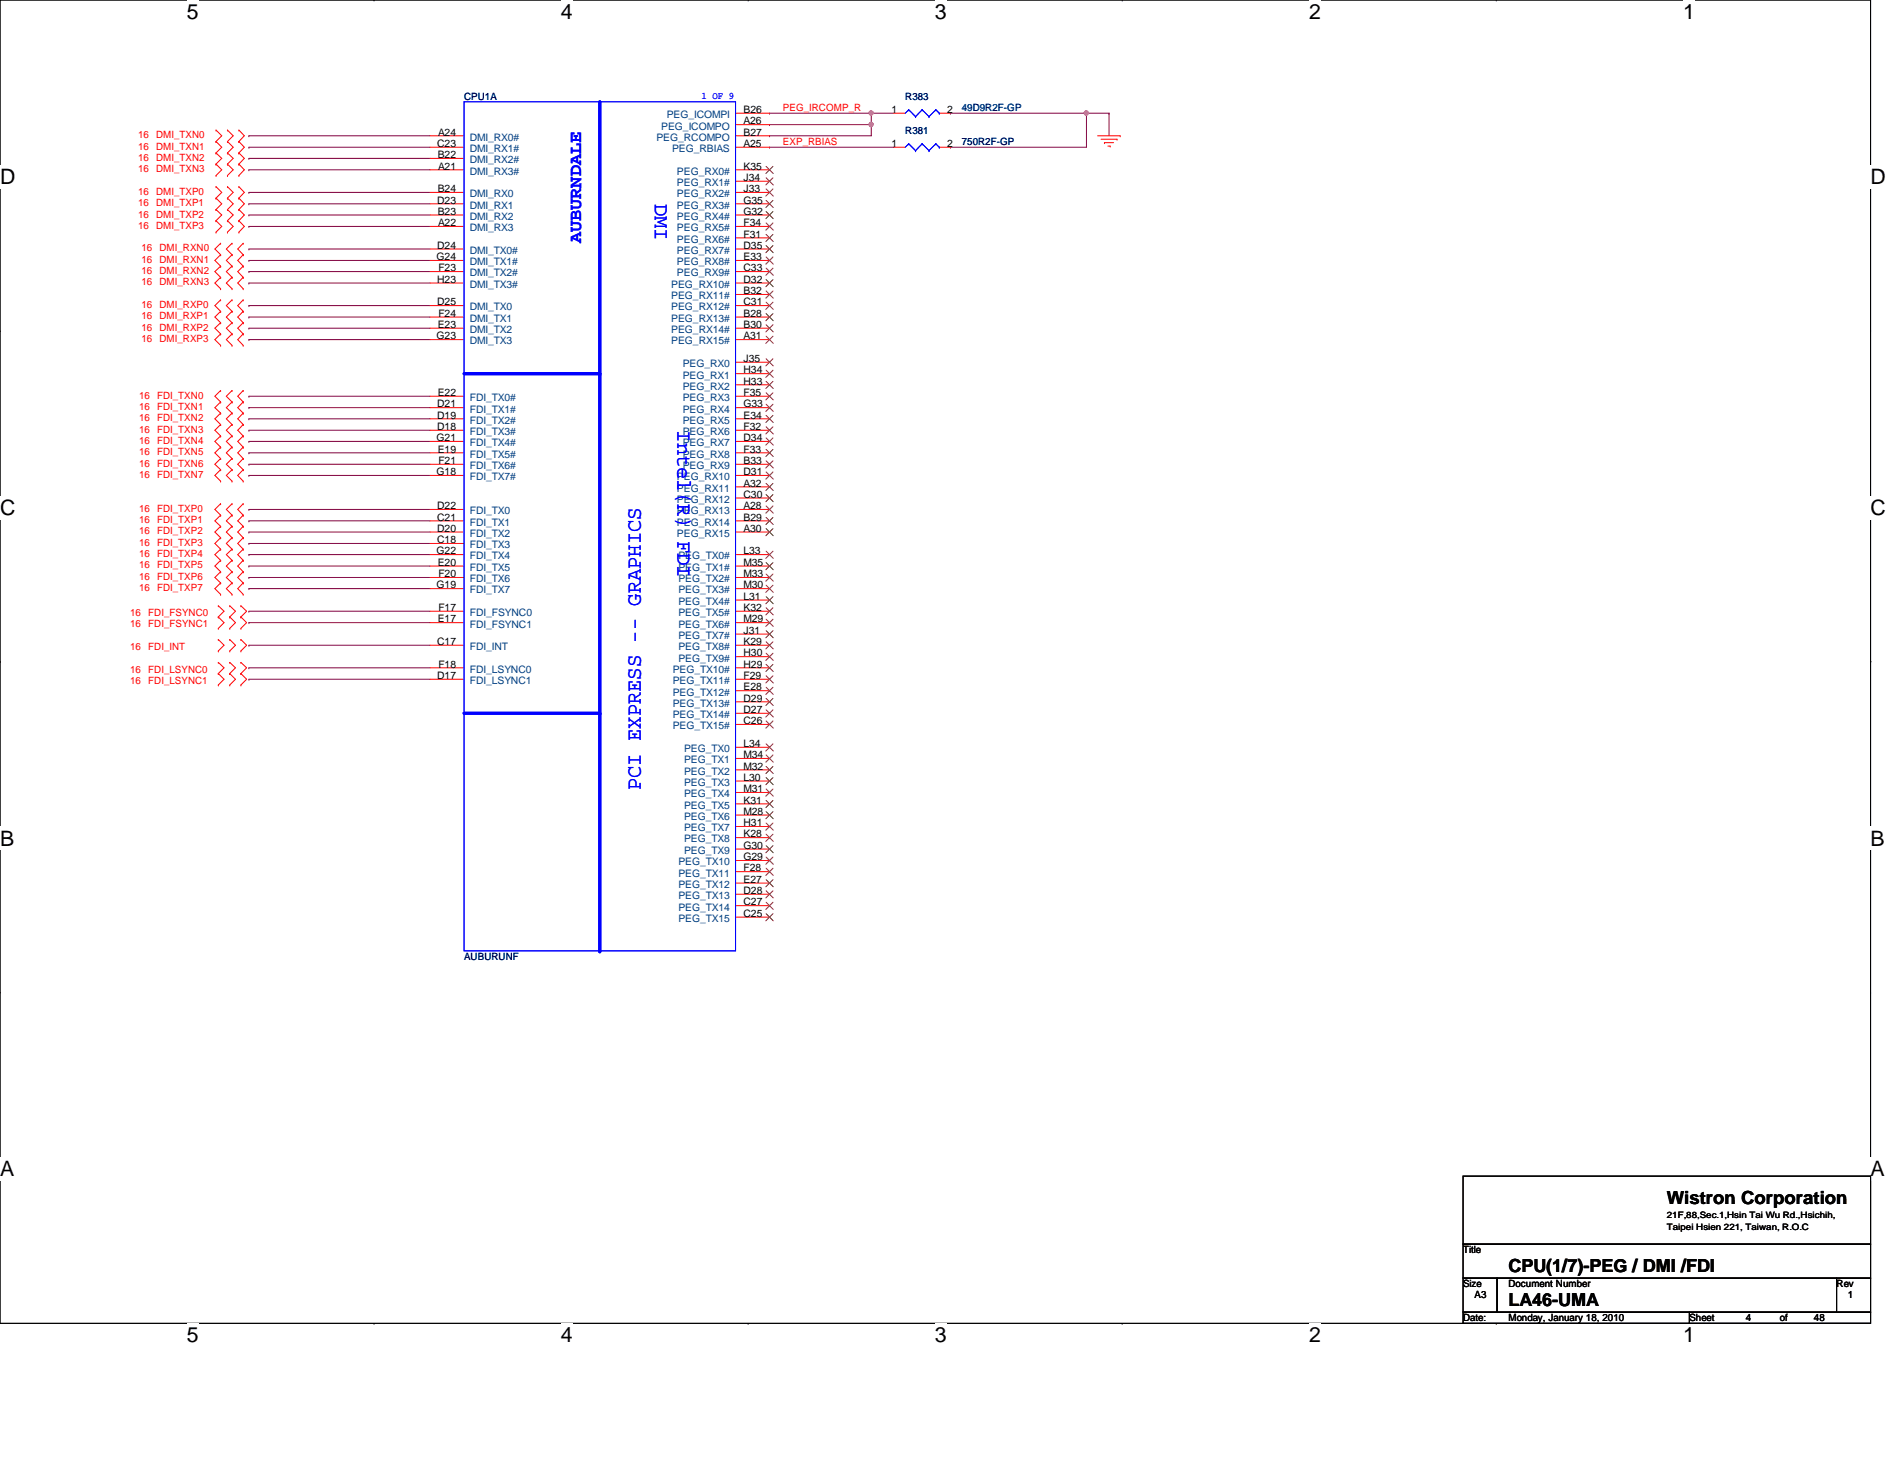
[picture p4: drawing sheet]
<svg xmlns="http://www.w3.org/2000/svg" width="279mm" height="216mm" viewBox="0 0 279 216" stroke-linecap="round" stroke-linejoin="round" font-family="sans-serif">
<path d="M0 0h277.1v196h-277.1z" fill="none" stroke="#000" stroke-width=".15"/>
<g fill="#fff">
<path d="M27.7 0h1.7v3.5h-1.7z"/>
<path d="M27.7 196h1.7v3.4h-1.7z"/>
</g>
<path d="M55.4 0h.1M55.4 196h.1" fill="none" stroke="#000" stroke-width=".15"/>
<g fill="#fff">
<path d="M83.1 0h1.7v3.5h-1.7z"/>
<path d="M83.1 196h1.7v3.4h-1.7z"/>
</g>
<path d="M110.8 0h.1M110.8 196h.1" fill="none" stroke="#000" stroke-width=".15"/>
<g fill="#fff">
<path d="M138.5 0h1.8v3.5h-1.8z"/>
<path d="M138.5 196h1.8v3.4h-1.8z"/>
</g>
<path d="M166.2 0h.1M166.2 196h.1" fill="none" stroke="#000" stroke-width=".15"/>
<g fill="#fff">
<path d="M193.9 0h1.8v3.5h-1.8z"/>
<path d="M193.9 196h1.8v3.4h-1.8z"/>
</g>
<path d="M221.7 0h.1M221.7 196h.1" fill="none" stroke="#000" stroke-width=".15"/>
<g fill="#fff">
<path d="M249.3 0h1.8v3.5h-1.8z"/>
<path d="M249.3 196h1.8v3.4h-1.8z"/>
<path d="M0 24.5h2.2v3.4h-2.2z"/>
<path d="M277.1 24.5h2.3v3.4h-2.3z"/>
<path d="M0 73.4h2.2v3.5h-2.2z"/>
<path d="M277.1 73.4h2.3v3.5h-2.3z"/>
</g>
<path d="M0 49h.1M277.1 49h.1" fill="none" stroke="#000" stroke-width=".15"/>
<g fill="#fff">
<path d="M0 122.4h2.1v3.5h-2.1z"/>
<path d="M277.1 122.4h2.1v3.5h-2.1z"/>
</g>
<path d="M0 98h.1M277.1 98h.1" fill="none" stroke="#000" stroke-width=".15"/>
<g fill="#fff">
<path d="M0 171.4h2.1v3.5h-2.1z"/>
<path d="M277.1 171.4h2.1v3.5h-2.1z"/>
</g>
<path d="M0 146.9h.1M277.1 146.9h.1" fill="none" stroke="#000" stroke-width=".15"/>
<g fill="none" stroke="#800040" stroke-width=".15">
<path d="M114 16.8h.1M114 18.5h.1M114 16.8h15.1M114 18.5h15.1M129.1 16.8h.1M129.1 18.5h.1M129.1 16.8v3.3h-15.1M161 16.8h.1M161 16.8v5M161 16.8h3.3M164.3 16.8h.1M164.3 16.8v3.3"/>
<path d="M114 21.8h.1M114 20.1h.1M114 21.8h18.4M36.9 58.7h.1M36.9 58.7h26.8M36.9 68.7h.1M36.9 70.4h.1M36.9 75.4h.1M36.9 77.1h.1M36.9 78.8h.1M36.9 60.4h.1M36.9 62h.1"/>
<path d="M36.9 63.7h.1M36.9 65.4h.1M36.9 67.1h.1M36.9 68.7h26.8M36.9 70.4h26.8M36.9 75.4h26.8M36.9 77.1h26.8M36.9 78.8h26.8M36.9 60.4h26.8M36.9 62h26.8M36.9 63.7h26.8M36.9 65.4h26.8"/>
<path d="M36.9 67.1h26.8M36.9 85.5h.1M36.9 87.2h.1M36.9 80.5h.1M36.9 82.1h.1M36.9 83.8h.1M36.9 98.9h.1M36.9 92.2h.1M36.9 90.5h.1M36.9 95.5h.1M36.9 85.5h26.8M36.9 87.2h26.8"/>
<path d="M36.9 80.5h26.8M36.9 82.1h26.8M36.9 83.8h26.8M36.9 98.9h26.8M36.9 92.2h26.8M36.9 90.5h26.8M36.9 95.5h26.8M36.9 100.6h.1M36.9 100.6h26.8"/>
</g>
<circle cx="129" cy="18.4" r=".32" fill="#f0f"/>
<circle cx="129" cy="18.4" r=".32" fill="none" stroke="#f0f" stroke-width=".15"/>
<path d="M129.1 16.8h.1M129.1 16.8h3.3" fill="none" stroke="#800040" stroke-width=".15"/>
<circle cx="129" cy="16.7" r=".32" fill="#f0f"/>
<circle cx="129" cy="16.7" r=".32" fill="none" stroke="#f0f" stroke-width=".15"/>
<g fill="none" stroke="#800040" stroke-width=".15">
<path d="M140.8 16.8h.1M140.8 16.8h20.2M36.9 20.1h.1M36.9 28.5h.1M36.9 30.2h.1M36.9 31.8h.1M36.9 33.5h.1M36.9 21.8h.1M36.9 36.9h.1M36.9 38.6h.1M36.9 23.5h.1M36.9 25.1h.1"/>
<path d="M36.9 20.1h26.8M36.9 28.5h26.8M36.9 30.2h26.8M36.9 31.8h26.8M36.9 33.5h26.8M36.9 21.8h26.8M36.9 36.9h26.8M36.9 38.6h26.8M36.9 23.5h26.8M36.9 25.1h26.8M36.9 45.3h.1M36.9 46.9h.1"/>
<path d="M36.9 48.6h.1M36.9 50.3h.1M36.9 40.2h.1M36.9 41.9h.1M36.9 45.3h26.8M36.9 46.9h26.8M36.9 48.6h26.8M36.9 50.3h26.8M36.9 40.2h26.8M36.9 41.9h26.8"/>
</g>
<circle cx="160.9" cy="16.7" r=".32" fill="#f0f"/>
<circle cx="160.9" cy="16.7" r=".32" fill="none" stroke="#f0f" stroke-width=".15"/>
<path d="M140.8 21.8h.1M140.8 21.8h20.2" fill="none" stroke="#800040" stroke-width=".15"/>
<g fill="none" stroke="#f00" stroke-width=".15">
<path d="M32 19.3h.1M32 19.3l.9 .8-.9 .9M33.7 19.3h.1M33.7 19.3l.8 .8-.8 .9M35.4 19.3h.1M35.4 19.3l.8 .8-.8 .9M109 16.8h5M109 18.5h5M32 21h.1M32 22.6h.1M32 24.3h.1M32 26h.1"/>
<path d="M32 29.3h.1M32 27.6h.1M32 31h.1M32 32.7h.1M32 34.4h.1M32 21l.9 .8-.9 .8M32 24.3l.9 .8-.9 .9M32 22.6l.9 .9-.9 .8M32 29.3l.9 .9-.9 .8M32 27.6l.9 .9-.9 .8M32 32.7l.9 .8-.9 .9M32 31l.9 .8-.9 .9"/>
<path d="M32.7 37.7h.1M32.7 36h.1M32.7 39.4h.1M32.7 37.7l-.9 .9 .9 .8M32.7 36l-.9 .9 .9 .8M32.7 39.4l-.9 .8 .9 .9M33.7 21h.1M33.7 22.6h.1M33.7 24.3h.1M33.7 26h.1M33.7 27.6h.1M33.7 29.3h.1"/>
<path d="M33.7 31h.1M33.7 32.7h.1M33.7 34.4h.1M33.7 21l.8 .8-.8 .8M33.7 22.6l.8 .9-.8 .8M33.7 24.3l.8 .8-.8 .9M33.7 27.6l.8 .9-.8 .8M33.7 29.3l.8 .9-.8 .8M33.7 31l.8 .8-.8 .9M33.7 32.7l.8 .8-.8 .9M34.4 36h.1M34.4 37.7h.1"/>
<path d="M34.4 39.4h.1M34.4 36l-.9 .9 .9 .8M34.4 37.7l-.9 .9 .9 .8M34.4 39.4l-.9 .8 .9 .9M35.4 21h.1M35.4 22.6h.1M35.4 24.3h.1M35.4 26h.1M35.4 29.3h.1M35.4 27.6h.1M35.4 31h.1M35.4 32.7h.1"/>
<path d="M35.4 34.4h.1M35.4 22.6l.8 .9-.8 .8M35.4 21l.8 .8-.8 .8M35.4 24.3l.8 .8-.8 .9M35.4 27.6l.8 .9-.8 .8M35.4 29.3l.8 .9-.8 .8M35.4 31l.8 .8-.8 .9M35.4 32.7l.8 .8-.8 .9M36 37.7h.1M36 36h.1M36 39.4h.1M36 36l-.8 .9 .8 .8"/>
<path d="M36 37.7l-.8 .9 .8 .8M36 39.4l-.8 .8 .8 .9M63.7 20.1h5M63.7 21.8h5M63.7 23.5h5M63.7 25.1h5M63.7 28.5h5M63.7 30.2h5M63.7 31.8h5M63.7 33.5h5M63.7 36.9h5M63.7 38.6h5"/>
<path d="M109 20.1h5M109 21.8h5M109 25.1h5M109 28.5h5M109 30.2h5M109 31.8h5M109 33.5h5M109 36.9h5M109 38.6h5M109 26.8h5M109 35.2h5M162.6 20.1h3.3"/>
<path d="M163.1 20.6h2.4M163.6 21.1h.1M163.6 21.1h1.4M164.1 21.6h.4M164.5 21.6h.1M165.5 20.6h.1M165.9 20.1h.1M32.7 59.5h.1M32.7 57.8h.1M32.7 41.1h.1M32.7 42.8h.1M32.7 46.1h.1"/>
<path d="M32.7 44.4h.1M32.7 47.8h.1M32.7 49.4h.1M32.7 51.1h.1M32.7 59.5l-.9 .9 .9 .8M32.7 57.8l-.9 .9 .9 .8M32.7 41.1l-.9 .8 .9 .9M32.7 46.1l-.9 .8 .9 .9M32.7 44.4l-.9 .9 .9 .8M32.7 47.8l-.9 .8 .9 .8M32.7 49.4l-.9 .9 .9 .8M34.4 57.8h.1"/>
<path d="M34.4 59.5h.1M34.4 41.1h.1M34.4 42.8h.1M34.4 44.4h.1M34.4 46.1h.1M34.4 47.8h.1M34.4 49.4h.1M34.4 51.1h.1M34.4 57.8l-.9 .9 .9 .8M34.4 59.5l-.9 .9 .9 .8M34.4 41.1l-.9 .8 .9 .9M34.4 44.4l-.9 .9 .9 .8"/>
<path d="M34.4 46.1l-.9 .8 .9 .9M34.4 47.8l-.9 .8 .9 .8M34.4 49.4l-.9 .9 .9 .8M36 59.5h.1M36 57.8h.1M36 41.1h.1M36 42.8h.1M36 46.1h.1M36 44.4h.1M36 47.8h.1M36 49.4h.1M36 51.1h.1"/>
<path d="M36 59.5l-.8 .9 .8 .8M36 57.8l-.8 .9 .8 .8M36 41.1l-.8 .8 .8 .9M36 44.4l-.8 .9 .8 .8M36 46.1l-.8 .8 .8 .9M36 47.8l-.8 .8 .8 .8M36 49.4l-.8 .9 .8 .8M63.7 40.2h5M63.7 41.9h5M63.7 45.3h5M63.7 46.9h5M63.7 50.3h5"/>
<path d="M63.7 48.6h5M63.7 58.7h5M109 40.2h5M109 41.9h5M109 45.3h5M109 46.9h5M109 50.3h5M109 48.6h5M109 58.7h5M109 43.6h5M109 53.6h5M109 55.3h5"/>
<path d="M109 57h5M32.7 69.6h.1M32.7 67.9h.1M32.7 71.2h.1M32.7 76.3h.1M32.7 74.6h.1M32.7 77.9h.1M32.7 79.6h.1M32.7 61.2h.1M32.7 62.9h.1M32.7 64.6h.1M32.7 66.2h.1"/>
<path d="M32.7 64.6l-.9 .8 .9 .8M32.7 67.9l-.9 .8 .9 .9M32.7 69.6l-.9 .8 .9 .8M32.7 76.3l-.9 .8 .9 .8M32.7 74.6l-.9 .8 .9 .9M32.7 79.6l-.9 .9 .9 .8M32.7 77.9l-.9 .9 .9 .8M32.7 62.9l-.9 .8 .9 .9M32.7 61.2l-.9 .8 .9 .9M32.7 66.2l-.9 .9 .9 .8M34.4 67.9h.1M34.4 69.6h.1"/>
<path d="M34.4 71.2h.1M34.4 74.6h.1M34.4 76.3h.1M34.4 77.9h.1M34.4 79.6h.1M34.4 61.2h.1M34.4 62.9h.1M34.4 64.6h.1M34.4 66.2h.1M34.4 67.9l-.9 .8 .9 .9M34.4 66.2l-.9 .9 .9 .8M34.4 69.6l-.9 .8 .9 .8"/>
<path d="M34.4 74.6l-.9 .8 .9 .9M34.4 76.3l-.9 .8 .9 .8M34.4 77.9l-.9 .9 .9 .8M34.4 79.6l-.9 .9 .9 .8M34.4 61.2l-.9 .8 .9 .9M34.4 62.9l-.9 .8 .9 .9M34.4 64.6l-.9 .8 .9 .8M36 69.6h.1M36 67.9h.1M36 71.2h.1M36 76.3h.1M36 74.6h.1"/>
<path d="M36 77.9h.1M36 79.6h.1M36 61.2h.1M36 62.9h.1M36 64.6h.1M36 66.2h.1M36 67.9l-.8 .8 .8 .9M36 64.6l-.8 .8 .8 .8M36 69.6l-.8 .8 .8 .8M36 76.3l-.8 .8 .8 .8M36 74.6l-.8 .8 .8 .9M36 77.9l-.8 .9 .8 .8"/>
<path d="M36 79.6l-.8 .9 .8 .8M36 61.2l-.8 .8 .8 .9M36 62.9l-.8 .8 .8 .9M36 66.2l-.8 .9 .8 .8M63.7 60.4h5M63.7 62h5M63.7 63.7h5M63.7 65.4h5M63.7 67.1h5M63.7 68.7h5M63.7 70.4h5M63.7 75.4h5"/>
<path d="M63.7 77.1h5M63.7 78.8h5M109 60.4h5M109 62h5M109 63.7h5M109 65.4h5M109 67.1h5M109 68.7h5M109 70.4h5M109 75.4h5M109 77.1h5M109 78.8h5"/>
<path d="M109 72.1h5M109 73.7h5M32.3 91.4h.1M32.3 89.7h.1M32.3 93h.1M32.3 96.4h.1M32.3 94.7h.1M32.3 99.7h.1M32.3 98.1h.1M32.3 91.4l.9 .8-.9 .8M32.3 89.7l.9 .8-.9 .9M32.3 94.7l.9 .8-.9 .9"/>
<path d="M32.3 99.7l.9 .9-.9 .8M32.3 98.1l.9 .8-.9 .8M32.7 86.3h.1M32.7 84.7h.1M32.7 88h.1M32.7 81.3h.1M32.7 83h.1M32.7 81.3l-.9 .8 .9 .9M32.7 84.7l-.9 .8 .9 .8M32.7 86.3l-.9 .9 .9 .8M32.7 83l-.9 .8 .9 .9M34 89.7h.1"/>
<path d="M34 91.4h.1M34 93h.1M34 94.7h.1M34 96.4h.1M34 98.1h.1M34 99.7h.1M34 89.7l.9 .8-.9 .9M34 91.4l.9 .8-.9 .8M34 94.7l.9 .8-.9 .9M34 98.1l.9 .8-.9 .8M34 99.7l.9 .9-.9 .8M34.4 84.7h.1"/>
<path d="M34.4 86.3h.1M34.4 88h.1M34.4 81.3h.1M34.4 83h.1M34.4 84.7l-.9 .8 .9 .8M34.4 83l-.9 .8 .9 .9M34.4 86.3l-.9 .9 .9 .8M34.4 81.3l-.9 .8 .9 .9M35.7 91.4h.1M35.7 89.7h.1M35.7 93h.1M35.7 96.4h.1"/>
<path d="M35.7 94.7h.1M35.7 99.7h.1M35.7 98.1h.1M35.7 89.7l.8 .8-.8 .9M35.7 94.7l.8 .8-.8 .9M35.7 91.4l.8 .8-.8 .8M35.7 98.1l.8 .8-.8 .8M35.7 99.7l.8 .9-.8 .8M36 86.3h.1M36 84.7h.1M36 88h.1M36 81.3h.1"/>
<path d="M36 83h.1M36 84.7l-.8 .8 .8 .8M36 81.3l-.8 .8 .8 .9M36 86.3l-.8 .9 .8 .8M36 83l-.8 .8 .8 .9M63.7 80.5h5M63.7 82.1h5M63.7 83.8h5M63.7 85.5h5M63.7 87.2h5M63.7 90.5h5M63.7 92.2h5"/>
<path d="M63.7 95.5h5M63.7 98.9h5M109 82.1h5M109 83.8h5M109 85.5h5M109 87.2h5M109 90.5h5M109 92.2h5M109 95.5h5M109 98.9h5M109 88.9h5M109 93.9h5"/>
<path d="M109 97.2h5M32.3 101.4h.1M34 101.4h.1M35.7 101.4h.1M63.7 100.6h5M109 100.6h5M109 102.3h5M109 103.9h5M109 105.6h5M109 107.3h5M109 110.7h5M109 112.3h5"/>
<path d="M109 114h5M109 115.7h5M109 117.3h5M109 119h5M109 120.7h5M109 122.4h5M109 124h5M109 125.7h5M109 127.4h5M109 129.1h5M109 130.8h5M109 132.4h5"/>
<path d="M109 134.1h5M109 135.8h5"/>
</g>
<path d="M216.7 174.2h60.4v10h-60.4zM216.7 184.2h60.4v5.1h-60.4zM216.7 189.3h5.1v5h-5.1zM216.7 194.3h33.6v1.7h-33.6zM221.8 189.3h50.3v5h-50.3zM250.3 194.3h26.8v1.7h-26.8zM272.1 189.3h5v5h-5z" fill="none" stroke="#000" stroke-width=".15"/>
<g fill="none" stroke="#804000" stroke-width=".15">
<path d="M113.5 24.6l1.1 1.1M113.5 26.3l1.1 1.1M113.5 28l1.1 1M113.5 29.7l1.1 1M113.5 31.3l1.1 1.1M113.5 33l1.1 1.1M113.5 34.7l1.1 1.1M113.5 36.4l1.1 1M113.5 38.1l1.1 1M113.5 39.7l1.1 1.1M114.5 24.6l-1 1.1M114.5 26.3l-1 1.1"/>
<path d="M114.5 28l-1 1M114.5 29.7l-1 1M114.5 31.3l-1 1.1M114.5 33l-1 1.1M114.5 34.7l-1 1.1M114.5 36.4l-1 1M114.5 38.1l-1 1M114.5 39.7l-1 1.1M113.5 41.4l1.1 1.1M113.5 43.1l1.1 1.1M113.5 44.7l1.1 1.1M113.5 46.4l1.1 1.1"/>
<path d="M113.5 48.1l1.1 1M113.5 49.8l1.1 1M113.5 53.1l1.1 1.1M113.5 54.8l1.1 1.1M113.5 56.5l1.1 1M113.5 58.2l1.1 1M113.5 59.9l1.1 1M114.5 41.4l-1 1.1M114.5 43.1l-1 1.1M114.5 44.7l-1 1.1M114.5 46.4l-1 1.1M114.5 48.1l-1 1"/>
<path d="M114.5 49.8l-1 1M114.5 53.1l-1 1.1M114.5 54.8l-1 1.1M114.5 56.5l-1 1M114.5 58.2l-1 1M114.5 59.9l-1 1M113.5 61.5l1.1 1.1M113.5 63.2l1.1 1.1M113.5 64.9l1.1 1M113.5 66.5l1.1 1.1M113.5 68.2l1.1 1.1M113.5 69.9l1.1 1.1"/>
<path d="M113.5 71.6l1.1 1M113.5 73.2l1.1 1.1M113.5 74.9l1.1 1.1M113.5 76.6l1.1 1.1M113.5 78.3l1.1 1M114.5 61.5l-1 1.1M114.5 63.2l-1 1.1M114.5 64.9l-1 1M114.5 66.5l-1 1.1M114.5 68.2l-1 1.1M114.5 69.9l-1 1.1M114.5 71.6l-1 1"/>
<path d="M114.5 73.2l-1 1.1M114.5 74.9l-1 1.1M114.5 76.6l-1 1.1M114.5 78.3l-1 1M113.5 81.6l1.1 1.1M113.5 83.3l1.1 1.1M113.5 85l1.1 1.1M113.5 86.7l1.1 1M113.5 88.3l1.1 1.1M113.5 90l1.1 1.1M113.5 91.7l1.1 1.1M113.5 93.4l1.1 1"/>
<path d="M113.5 95l1.1 1.1M113.5 96.7l1.1 1.1M113.5 98.4l1.1 1M114.5 81.6l-1 1.1M114.5 83.3l-1 1.1M114.5 85l-1 1.1M114.5 86.7l-1 1M114.5 88.3l-1 1.1M114.5 90l-1 1.1M114.5 91.7l-1 1.1M114.5 93.4l-1 1M114.5 95l-1 1.1"/>
<path d="M114.5 96.7l-1 1.1M114.5 98.4l-1 1M113.5 100.1l1.1 1M113.5 101.8l1.1 1M113.5 103.4l1.1 1.1M113.5 105.1l1.1 1.1M113.5 106.8l1.1 1M113.5 110.2l1.1 1M113.5 111.8l1.1 1.1M113.5 113.5l1.1 1.1M113.5 115.1l1.1 1.1M113.5 116.8l1.1 1.1"/>
<path d="M113.5 118.5l1.1 1.1M114.5 100.1l-1 1M114.5 101.8l-1 1M114.5 103.4l-1 1.1M114.5 105.1l-1 1.1M114.5 106.8l-1 1M114.5 110.2l-1 1M114.5 111.8l-1 1.1M114.5 113.5l-1 1.1M114.5 115.1l-1 1.1M114.5 116.8l-1 1.1M114.5 118.5l-1 1.1"/>
<path d="M113.5 120.2l1.1 1M113.5 121.9l1.1 1M113.5 123.5l1.1 1.1M113.5 125.2l1.1 1.1M113.5 126.9l1.1 1.1M113.5 128.6l1.1 1M113.5 130.3l1.1 1M113.5 131.9l1.1 1.1M113.5 133.6l1.1 1.1M113.5 135.3l1.1 1.1M114.5 120.2l-1 1M114.5 121.9l-1 1"/>
<path d="M114.5 123.5l-1 1.1M114.5 125.2l-1 1.1M114.5 126.9l-1 1.1M114.5 128.6l-1 1M114.5 130.3l-1 1M114.5 131.9l-1 1.1M114.5 133.6l-1 1.1M114.5 135.3l-1 1.1"/>
</g>
<path d="M68.7 15.1h40.3v125.7h-40.3z" fill="none" stroke="#00f" stroke-width=".15"/>
<path d="M88.9 15.1v125.7" fill="none" stroke="#00f" stroke-width=".47"/>
<circle cx="88.9" cy="140.8" r=".23" fill="#00f"/>
<path d="M68.7 55.3h20.2" fill="none" stroke="#00f" stroke-width=".47"/>
<circle cx="88.9" cy="55.3" r=".23" fill="#00f"/>
<path d="M68.7 105.6h20.2" fill="none" stroke="#00f" stroke-width=".47"/>
<circle cx="88.9" cy="105.6" r=".23" fill="#00f"/>
<path d="M68.7 15.1h40.3v125.7h-40.3z" fill="none" stroke="#00f" stroke-width=".15"/>
<path d="M88.9 15.1v125.7" fill="none" stroke="#00f" stroke-width=".47"/>
<circle cx="88.9" cy="140.8" r=".23" fill="#00f"/>
<path d="M68.7 55.3h20.2" fill="none" stroke="#00f" stroke-width=".47"/>
<circle cx="88.9" cy="55.3" r=".23" fill="#00f"/>
<path d="M68.7 105.6h20.2" fill="none" stroke="#00f" stroke-width=".47"/>
<circle cx="88.9" cy="105.6" r=".23" fill="#00f"/>
<path d="M132.4 16.8h1.7M139.1 16.8h1.7M132.4 21.8h1.7M139.1 21.8h1.7" fill="none" stroke="#f00" stroke-width=".15"/>
<g fill="none" stroke="#00f" stroke-width=".15">
<path d="M134.6 16.3h.1M134.6 16.3l-.5 .5M134.6 16.3l1 1M135.6 17.3h.1M136.6 16.3h.1M136.6 16.3l-1 1M136.6 16.3l1 1M137.6 17.3h.1M138.6 16.3h.1M138.6 16.3l-1 1M138.6 16.3l.5 .5M139.1 16.8h.1"/>
<path d="M134.6 21.3h.1M134.6 21.3l-.5 .5M134.6 21.3l1 1M135.6 22.3h.1M136.6 21.3h.1M136.6 21.3l-1 1M136.6 21.3l1 1M137.6 22.3h.1M138.6 21.3h.1M138.6 21.3l-1 1M138.6 21.3l.5 .5M139.1 21.8h.1"/>
</g>
<circle cx="129" cy="18.4" r=".32" fill="#f0f"/>
<circle cx="129" cy="18.4" r=".32" fill="none" stroke="#f0f" stroke-width=".15"/>
<circle cx="129" cy="16.7" r=".32" fill="#f0f"/>
<circle cx="129" cy="16.7" r=".32" fill="none" stroke="#f0f" stroke-width=".15"/>
<circle cx="160.9" cy="16.7" r=".32" fill="#f0f"/>
<circle cx="160.9" cy="16.7" r=".32" fill="none" stroke="#f0f" stroke-width=".15"/>
<g font-size="3.2" fill="#00f">
<text x="97" y="30.2" transform="rotate(90 97 30.2)">DMI</text>
<text x="100.4" y="63.7" transform="rotate(90 100.4 63.7)">Intel(R) FDI</text>
<text x="94.9" y="117" transform="rotate(-90 94.9 117)">PCI EXPRESS -- GRAPHICS</text>
</g>
<g font-size="3.1">
<text x="27.7" y="2.8">5</text>
<text x="83.1" y="2.8">4</text>
<text x="138.5" y="2.8">3</text>
<text x="193.9" y="2.8">2</text>
<text x="249.3" y="2.8">1</text>
<text x="0" y="27.3">D</text>
<text x="277.1" y="27.3">D</text>
<text x="0" y="76.2">C</text>
<text x="277.1" y="76.2">C</text>
<text x="0" y="125.2">B</text>
<text x="277.1" y="125.2">B</text>
<text x="0" y="174.2">A</text>
<text x="277.1" y="174.2">A</text>
<text x="27.7" y="198.8">5</text>
<text x="83.1" y="198.8">4</text>
<text x="138.5" y="198.8">3</text>
<text x="193.9" y="198.8">2</text>
<text x="249.3" y="198.8">1</text>
</g>
<text font-size="2.7" fill="#00f" x="86.1" y="36" transform="rotate(-90 86.1 36)">AUBURNDALE</text>
<g font-size="2.7">
<text x="246.9" y="178.3">Wistron Corporation</text>
<text x="223.5" y="188.4">CPU(1/7)-PEG / DMI /FDI</text>
<text x="223.5" y="193.4">LA46-UMA</text>
</g>
<g font-size="1.5" fill="#000080">
<text x="68.7" y="14.8">CPU1A</text>
<text x="134.1" y="14.8">R383</text>
<text x="134.1" y="19.8">R381</text>
<text x="142.5" y="21.5">750R2F-GP</text>
<text x="68.7" y="142.2">AUBURUNF</text>
</g>
<g font-size="1.5" fill="#004080">
<text x="98.8" y="17.5">PEG_ICOMPI</text>
<text x="69.6" y="20.8">DMI_RX0#</text>
<text x="69.6" y="22.5">DMI_RX1#</text>
<text x="97.2" y="20.8">PEG_RCOMPO</text>
<text x="98" y="19.2">PEG_ICOMPO</text>
<text x="99.6" y="22.5">PEG_RBIAS</text>
<text x="69.6" y="24.2">DMI_RX2#</text>
<text x="69.6" y="25.9">DMI_RX3#</text>
<text x="69.6" y="29.2">DMI_RX0</text>
<text x="100.3" y="25.9">PEG_RX0#</text>
<text x="100.3" y="27.6">PEG_RX1#</text>
<text x="100.3" y="29.2">PEG_RX2#</text>
<text x="69.6" y="30.9">DMI_RX1</text>
<text x="69.6" y="32.6">DMI_RX2</text>
<text x="69.6" y="34.2">DMI_RX3</text>
<text x="100.3" y="30.9">PEG_RX3#</text>
<text x="100.3" y="32.6">PEG_RX4#</text>
<text x="100.3" y="34.2">PEG_RX5#</text>
<text x="100.3" y="35.9">PEG_RX6#</text>
<text x="69.6" y="37.6">DMI_TX0#</text>
<text x="69.6" y="39.3">DMI_TX1#</text>
<text x="69.6" y="40.9">DMI_TX2#</text>
<text x="100.3" y="37.6">PEG_RX7#</text>
<text x="100.3" y="39.3">PEG_RX8#</text>
<text x="100.3" y="40.9">PEG_RX9#</text>
<text x="69.6" y="42.6">DMI_TX3#</text>
<text x="69.6" y="46">DMI_TX0</text>
<text x="69.6" y="47.7">DMI_TX1</text>
<text x="99.4" y="42.6">PEG_RX10#</text>
<text x="99.4" y="44.3">PEG_RX11#</text>
<text x="99.4" y="46">PEG_RX12#</text>
<text x="99.4" y="47.7">PEG_RX13#</text>
<text x="69.6" y="51">DMI_TX3</text>
<text x="69.6" y="49.3">DMI_TX2</text>
<text x="99.4" y="49.3">PEG_RX14#</text>
<text x="99.4" y="51">PEG_RX15#</text>
<text x="69.6" y="59.4">FDI_TX0#</text>
<text x="101.1" y="54.4">PEG_RX0</text>
<text x="101.1" y="56">PEG_RX1</text>
<text x="101.1" y="57.7">PEG_RX2</text>
<text x="101.1" y="59.4">PEG_RX3</text>
<text x="69.6" y="61.1">FDI_TX1#</text>
<text x="69.6" y="62.7">FDI_TX2#</text>
<text x="69.6" y="64.4">FDI_TX3#</text>
<text x="101.1" y="61.1">PEG_RX4</text>
<text x="101.1" y="62.7">PEG_RX5</text>
<text x="101.1" y="64.4">PEG_RX6</text>
<text x="69.6" y="66.1">FDI_TX4#</text>
<text x="69.6" y="67.8">FDI_TX5#</text>
<text x="69.6" y="69.5">FDI_TX6#</text>
<text x="69.6" y="71.1">FDI_TX7#</text>
<text x="100.3" y="71.1">PEG_RX10</text>
<text x="101.1" y="66.1">PEG_RX7</text>
<text x="101.1" y="67.8">PEG_RX8</text>
<text x="101.1" y="69.5">PEG_RX9</text>
<text x="69.6" y="76.2">FDI_TX0</text>
<text x="69.6" y="77.9">FDI_TX1</text>
<text x="100.3" y="72.8">PEG_RX11</text>
<text x="100.3" y="74.5">PEG_RX12</text>
<text x="100.3" y="76.2">PEG_RX13</text>
<text x="100.3" y="77.9">PEG_RX14</text>
<text x="69.6" y="79.5">FDI_TX2</text>
<text x="69.6" y="81.2">FDI_TX3</text>
<text x="69.6" y="82.8">FDI_TX4</text>
<text x="100.3" y="79.5">PEG_RX15</text>
<text x="100.5" y="82.8">PEG_TX0#</text>
<text x="69.6" y="84.5">FDI_TX5</text>
<text x="69.6" y="86.2">FDI_TX6</text>
<text x="69.6" y="87.9">FDI_TX7</text>
<text x="100.5" y="84.5">PEG_TX1#</text>
<text x="100.5" y="86.2">PEG_TX2#</text>
<text x="100.5" y="87.9">PEG_TX3#</text>
<text x="100.5" y="89.6">PEG_TX4#</text>
<text x="69.6" y="91.2">FDI_FSYNC0</text>
<text x="69.6" y="92.9">FDI_FSYNC1</text>
<text x="100.5" y="91.2">PEG_TX5#</text>
<text x="100.5" y="92.9">PEG_TX6#</text>
<text x="100.5" y="94.6">PEG_TX7#</text>
<text x="69.6" y="96.3">FDI_INT</text>
<text x="69.6" y="99.6">FDI_LSYNC0</text>
<text x="69.6" y="101.3">FDI_LSYNC1</text>
<text x="99.7" y="99.6">PEG_TX10#</text>
<text x="99.7" y="101.3">PEG_TX11#</text>
<text x="100.5" y="96.3">PEG_TX8#</text>
<text x="100.5" y="98">PEG_TX9#</text>
<text x="99.7" y="103">PEG_TX12#</text>
<text x="99.7" y="104.6">PEG_TX13#</text>
<text x="99.7" y="106.3">PEG_TX14#</text>
<text x="99.7" y="108">PEG_TX15#</text>
<text x="101.3" y="111.4">PEG_TX0</text>
<text x="101.3" y="113">PEG_TX1</text>
<text x="101.3" y="114.7">PEG_TX2</text>
<text x="101.3" y="116.4">PEG_TX3</text>
<text x="101.3" y="118.1">PEG_TX4</text>
<text x="101.3" y="119.8">PEG_TX5</text>
<text x="101.3" y="121.4">PEG_TX6</text>
<text x="101.3" y="123.1">PEG_TX7</text>
<text x="101.3" y="124.8">PEG_TX8</text>
<text x="100.5" y="128.1">PEG_TX10</text>
<text x="100.5" y="129.8">PEG_TX11</text>
<text x="100.5" y="131.5">PEG_TX12</text>
<text x="101.3" y="126.4">PEG_TX9</text>
<text x="100.5" y="133.1">PEG_TX13</text>
<text x="100.5" y="134.8">PEG_TX14</text>
<text x="100.5" y="136.5">PEG_TX15</text>
</g>
<text font-size="1.5" fill="#00f" x="103.9" y="14.6">1 OF 9</text>
<g font-size="1.5">
<text x="110.2" y="16.7">B26</text>
<text x="132.1" y="16.7">1</text>
<text x="140.3" y="16.7">2</text>
<text x="64.8" y="21.8">C23</text>
<text x="64.9" y="23.4">B22</text>
<text x="64.9" y="20.1">A24</text>
<text x="110.2" y="18.4">A26</text>
<text x="110.2" y="21.8">A25</text>
<text x="110.2" y="20.1">B27</text>
<text x="132.1" y="21.8">1</text>
<text x="140.3" y="21.8">2</text>
<text x="64.9" y="28.4">B24</text>
<text x="64.9" y="25.1">A21</text>
<text x="110.2" y="25.1">K35</text>
<text x="110.2" y="26.8">J34</text>
<text x="110.2" y="28.4">J33</text>
<text x="64.8" y="30.1">D23</text>
<text x="64.9" y="31.8">B23</text>
<text x="64.9" y="33.5">A22</text>
<text x="110.2" y="30.1">G35</text>
<text x="110.2" y="31.8">G32</text>
<text x="110.2" y="33.5">F34</text>
<text x="110.2" y="35.2">F31</text>
<text x="64.7" y="38.5">G24</text>
<text x="64.8" y="36.8">D24</text>
<text x="64.8" y="41.9">H23</text>
<text x="64.9" y="40.2">F23</text>
<text x="110.2" y="36.8">D35</text>
<text x="110.2" y="38.5">E33</text>
<text x="110.2" y="40.2">C33</text>
<text x="110.2" y="41.9">D32</text>
<text x="64.8" y="45.2">D25</text>
<text x="64.9" y="46.9">F24</text>
<text x="110.2" y="43.6">B32</text>
<text x="110.2" y="45.2">C31</text>
<text x="110.2" y="46.9">B28</text>
<text x="64.7" y="50.2">G23</text>
<text x="64.9" y="48.6">E23</text>
<text x="110.2" y="48.6">B30</text>
<text x="110.2" y="50.2">A31</text>
<text x="110.2" y="53.6">J35</text>
<text x="64.9" y="58.6">E22</text>
<text x="110.2" y="55.3">H34</text>
<text x="110.2" y="56.9">H33</text>
<text x="110.2" y="58.6">F35</text>
<text x="64.7" y="65.3">G21</text>
<text x="64.8" y="60.3">D21</text>
<text x="64.8" y="62">D19</text>
<text x="64.8" y="63.7">D18</text>
<text x="110.2" y="60.3">G33</text>
<text x="110.2" y="62">E34</text>
<text x="110.2" y="63.7">F32</text>
<text x="110.2" y="65.3">D34</text>
<text x="64.7" y="70.4">G18</text>
<text x="64.9" y="67">E19</text>
<text x="64.9" y="68.7">F21</text>
<text x="110.2" y="67">F33</text>
<text x="110.2" y="68.7">B33</text>
<text x="110.2" y="70.4">D31</text>
<text x="64.8" y="75.4">D22</text>
<text x="64.8" y="77.1">C21</text>
<text x="110.2" y="72.1">A32</text>
<text x="110.2" y="73.7">C30</text>
<text x="110.2" y="75.4">A28</text>
<text x="110.2" y="77.1">B29</text>
<text x="64.7" y="82.1">G22</text>
<text x="64.8" y="78.7">D20</text>
<text x="64.8" y="80.4">C18</text>
<text x="64.9" y="83.8">E20</text>
<text x="110.2" y="78.7">A30</text>
<text x="110.2" y="82.1">L33</text>
<text x="110.2" y="83.8">M35</text>
<text x="64.7" y="87.1">G19</text>
<text x="64.9" y="85.5">F20</text>
<text x="110.2" y="85.5">M33</text>
<text x="110.2" y="87.1">M30</text>
<text x="110.2" y="88.8">L31</text>
<text x="64.8" y="95.5">C17</text>
<text x="64.9" y="92.2">E17</text>
<text x="64.9" y="90.5">F17</text>
<text x="110.2" y="90.5">K32</text>
<text x="110.2" y="92.2">M29</text>
<text x="110.2" y="93.9">J31</text>
<text x="110.2" y="95.5">K29</text>
<text x="64.8" y="100.5">D17</text>
<text x="64.9" y="98.8">F18</text>
<text x="110.2" y="97.2">H30</text>
<text x="110.2" y="98.8">H29</text>
<text x="110.2" y="100.5">F29</text>
<text x="110.2" y="102.2">E28</text>
<text x="110.2" y="103.9">D29</text>
<text x="110.2" y="105.6">D27</text>
<text x="110.2" y="107.2">C26</text>
<text x="110.2" y="110.6">L34</text>
<text x="110.2" y="112.3">M34</text>
<text x="110.2" y="114">M32</text>
<text x="110.2" y="115.6">L30</text>
<text x="110.2" y="117.3">M31</text>
<text x="110.2" y="119">K31</text>
<text x="110.2" y="120.6">M28</text>
<text x="110.2" y="122.3">H31</text>
<text x="110.2" y="124">K28</text>
<text x="110.2" y="125.7">G30</text>
<text x="110.2" y="127.4">G29</text>
<text x="110.2" y="129">F28</text>
<text x="110.2" y="130.7">E27</text>
<text x="110.2" y="132.4">D28</text>
<text x="110.2" y="134.1">C27</text>
<text x="110.2" y="135.8">C25</text>
<text x="216.7" y="185.6">Title</text>
<text x="216.7" y="190.6">Size</text>
<text x="223.5" y="190.6">Document Number</text>
<text x="272.1" y="190.6">Rev</text>
<text x="216.7" y="195.7">Date:</text>
<text x="218.4" y="192.3">A3</text>
<text x="223.5" y="195.7">Monday, January 18, 2010</text>
<text x="250.3" y="195.7">Sheet</text>
<text x="258.7" y="195.7">4</text>
<text x="263.7" y="195.7">of</text>
<text x="268.7" y="195.7">48</text>
<text x="273.8" y="192.3">1</text>
</g>
<g font-size="1.5" fill="#f00">
<text x="116" y="16.4">PEG_IRCOMP_R</text>
<text x="20.4" y="20.4">16</text>
<text x="20.4" y="22.1">16</text>
<text x="20.4" y="23.8">16</text>
<text x="23.1" y="20.4">DMI_TXN0</text>
<text x="23.1" y="22.1">DMI_TXN1</text>
<text x="23.1" y="23.8">DMI_TXN2</text>
<text x="116" y="21.5">EXP_RBIAS</text>
<text x="20.4" y="25.5">16</text>
<text x="20.4" y="28.8">16</text>
<text x="23.1" y="25.5">DMI_TXN3</text>
<text x="23.1" y="28.8">DMI_TXP0</text>
<text x="20.4" y="30.5">16</text>
<text x="20.4" y="32.2">16</text>
<text x="20.4" y="33.9">16</text>
<text x="23.1" y="30.5">DMI_TXP1</text>
<text x="23.1" y="32.2">DMI_TXP2</text>
<text x="23.1" y="33.9">DMI_TXP3</text>
<text x="21" y="37.2">16</text>
<text x="21" y="38.9">16</text>
<text x="21" y="40.6">16</text>
<text x="23.6" y="37.2">DMI_RXN0</text>
<text x="23.6" y="38.9">DMI_RXN1</text>
<text x="23.6" y="40.6">DMI_RXN2</text>
<text x="21" y="42.2">16</text>
<text x="21" y="45.6">16</text>
<text x="21" y="47.3">16</text>
<text x="23.6" y="42.2">DMI_RXN3</text>
<text x="23.6" y="45.6">DMI_RXP0</text>
<text x="23.6" y="47.3">DMI_RXP1</text>
<text x="21" y="49">16</text>
<text x="21" y="50.6">16</text>
<text x="23.6" y="49">DMI_RXP2</text>
<text x="23.6" y="50.6">DMI_RXP3</text>
<text x="20.6" y="59">16</text>
<text x="23.3" y="59">FDI_TXN0</text>
<text x="20.6" y="60.7">16</text>
<text x="20.6" y="62.4">16</text>
<text x="20.6" y="64.1">16</text>
<text x="20.6" y="65.7">16</text>
<text x="23.3" y="60.7">FDI_TXN1</text>
<text x="23.3" y="62.4">FDI_TXN2</text>
<text x="23.3" y="64.1">FDI_TXN3</text>
<text x="23.3" y="65.7">FDI_TXN4</text>
<text x="20.6" y="69.1">16</text>
<text x="20.6" y="70.7">16</text>
<text x="20.6" y="67.4">16</text>
<text x="23.3" y="69.1">FDI_TXN6</text>
<text x="23.3" y="70.7">FDI_TXN7</text>
<text x="23.3" y="67.4">FDI_TXN5</text>
<text x="20.6" y="75.8">16</text>
<text x="20.6" y="77.5">16</text>
<text x="23.3" y="75.8">FDI_TXP0</text>
<text x="23.3" y="77.5">FDI_TXP1</text>
<text x="20.6" y="79.1">16</text>
<text x="20.6" y="80.8">16</text>
<text x="20.6" y="82.5">16</text>
<text x="23.3" y="79.1">FDI_TXP2</text>
<text x="23.3" y="80.8">FDI_TXP3</text>
<text x="23.3" y="82.5">FDI_TXP4</text>
<text x="20.6" y="85.9">16</text>
<text x="20.6" y="87.5">16</text>
<text x="20.6" y="84.2">16</text>
<text x="23.3" y="85.9">FDI_TXP6</text>
<text x="23.3" y="87.5">FDI_TXP7</text>
<text x="23.3" y="84.2">FDI_TXP5</text>
<text x="19.3" y="91.2">16</text>
<text x="19.3" y="92.9">16</text>
<text x="22" y="91.2">FDI_FSYNC0</text>
<text x="22" y="92.9">FDI_FSYNC1</text>
<text x="19.3" y="96.2">16</text>
<text x="19.3" y="99.6">16</text>
<text x="19.3" y="101.3">16</text>
<text x="22" y="96.2">FDI_INT</text>
<text x="22" y="99.6">FDI_LSYNC0</text>
<text x="22" y="101.3">FDI_LSYNC1</text>
</g>
<text font-size="1.5" fill="#0000a0" x="142.5" y="16.4">49D9R2F-GP</text>
<g font-size="1.3">
<text x="246.9" y="180.4">21F,88,Sec.1,Hsin Tai Wu Rd.,Hsichih,</text>
<text x="246.9" y="182.1">Taipei Hsien 221, Taiwan, R.O.C</text>
</g>
</svg>
